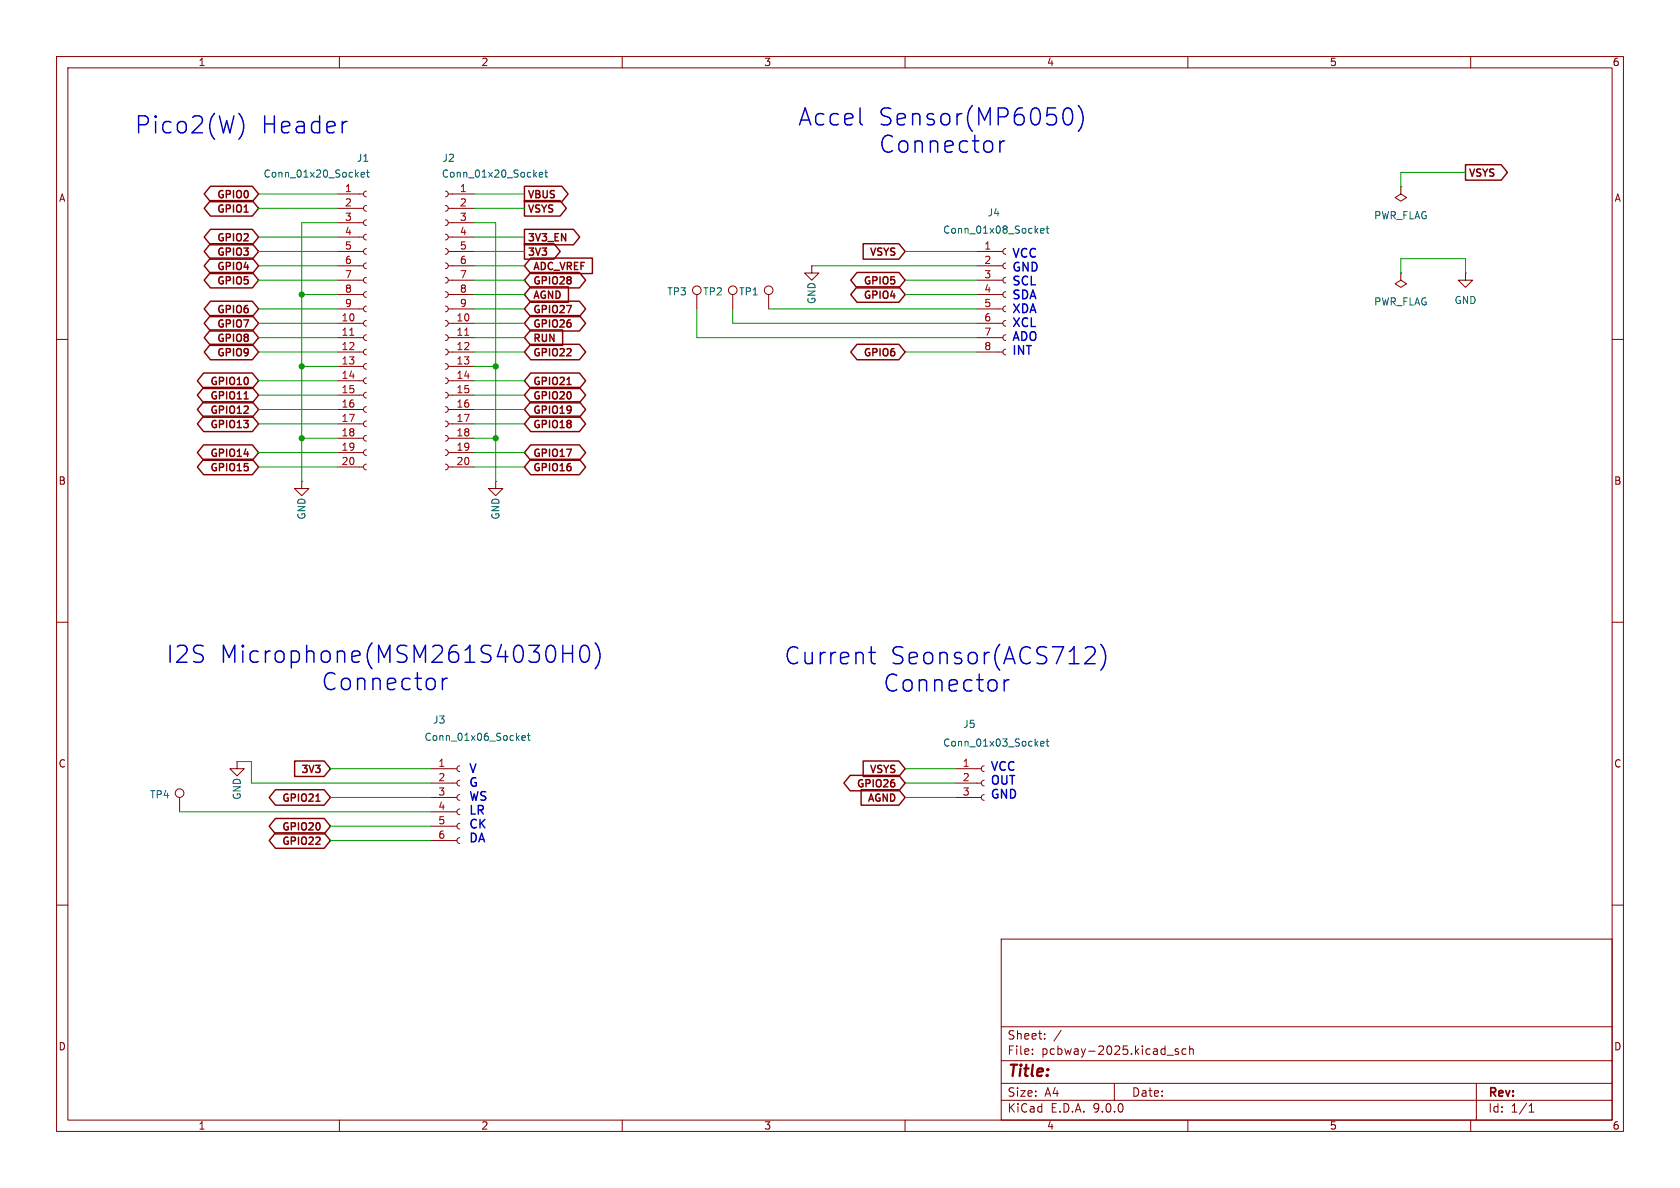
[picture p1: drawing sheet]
<svg xmlns="http://www.w3.org/2000/svg" width="297mm" height="210mm" viewBox="0 0 297 210" stroke-linecap="round" stroke-linejoin="round" font-family="sans-serif">
<g fill="none" stroke="#840000" stroke-width=".18">
<path d="M10 10h277v190h-277zM12 12h273v186h-273zM60 10v2M110 10v2M160 10v2M210 10v2M260 10v2M59.7 34.3h4.6M59.7 36.8h4.6M59.7 39.4h4.6M64.8 33.8l-.4 .1-.1 .4 .1 .3 .4 .2M64.8 36.3l-.4 .2-.1 .3 .1 .4 .4 .1"/>
<path d="M64.8 38.9l-.4 .1-.1 .4 .1 .3 .4 .2M78.7 33.8l.4 .1 .1 .4-.1 .3-.4 .2M78.7 36.3l.4 .2 .1 .3-.1 .4-.4 .1M78.7 38.9l.4 .1 .1 .4-.1 .3-.4 .2M79.2 34.3h4.6M79.2 36.8h4.6M79.2 39.4h4.6M247.6 33v1.3l1.1 .6-1.1 .7-1-.7 1-.6M247.6 33h.1M59.7 41.9h4.6M59.7 44.5h4.6M59.7 47h4.6"/>
<path d="M59.7 49.5h4.6M59.7 52.1h4.6M59.7 54.6h4.6M59.7 57.2h4.6M59.7 59.7h4.6M64.8 41.4l-.4 .2-.1 .3 .1 .4 .4 .1M64.8 43.9l-.4 .2-.1 .4 .1 .3 .4 .2M64.8 46.5l-.4 .1-.1 .4 .1 .3 .4 .2M64.8 49l-.4 .2-.1 .3 .1 .4 .4 .1M64.8 51.6l-.4 .1-.1 .4 .1 .3 .4 .2M64.8 54.1l-.4 .2-.1 .3 .1 .4 .4 .1M64.8 56.6l-.4 .2-.1 .4 .1 .3 .4 .2"/>
<path d="M64.8 59.2l-.4 .1-.1 .4 .1 .3 .4 .2M78.7 41.4l.4 .2 .1 .3-.1 .4-.4 .1M78.7 43.9l.4 .2 .1 .4-.1 .3-.4 .2M78.7 46.5l.4 .1 .1 .4-.1 .3-.4 .2M78.7 49l.4 .2 .1 .3-.1 .4-.4 .1M78.7 51.6l.4 .1 .1 .4-.1 .3-.4 .2M78.7 54.1l.4 .2 .1 .3-.1 .4-.4 .1M78.7 56.6l.4 .2 .1 .4-.1 .3-.4 .2M78.7 59.2l.4 .1 .1 .4-.1 .3-.4 .2M79.2 41.9h4.6M79.2 44.5h4.6M79.2 47h4.6"/>
<path d="M79.2 49.5h4.6M79.2 52.1h4.6M79.2 54.6h4.6M79.2 57.2h4.6M79.2 59.7h4.6M123.2 52.1v2.5M129.5 52.1v2.5M135.9 52.1v2.5M143.5 47v1.3h1.3l-1.3 1.2-1.3-1.2h1.3M143.5 47h.1M172.7 44.5h4.6M172.7 47h4.6"/>
<path d="M172.7 49.5h4.6M172.7 52.1h4.6M172.7 54.6h4.6M172.7 57.2h4.6M172.7 59.7h4.6M177.8 43.9l-.4 .2-.1 .4 .1 .3 .4 .2M177.8 46.5l-.4 .1-.1 .4 .1 .3 .4 .2M177.8 49l-.4 .2-.1 .3 .1 .4 .4 .1M177.8 51.6l-.4 .1-.1 .4 .1 .3 .4 .2M177.8 54.1l-.4 .2-.1 .3 .1 .4 .4 .1M177.8 56.6l-.4 .2-.1 .4 .1 .3 .4 .2M177.8 59.2l-.4 .1-.1 .4 .1 .3 .4 .2"/>
<path d="M247.6 48.3v1.2l1.1 .7-1.1 .6-1-.6 1-.7M247.6 48.3h.1M259.1 48.3v1.2h1.2l-1.2 1.3-1.3-1.3h1.3M259.1 48.3h.1M10 60h2M59.7 62.2h4.6M59.7 64.8h4.6M59.7 67.3h4.6M59.7 69.9h4.6M59.7 72.4h4.6M59.7 74.9h4.6M59.7 77.5h4.6"/>
<path d="M64.8 61.7l-.4 .2-.1 .3 .1 .4 .4 .1M64.8 64.3l-.4 .1-.1 .4 .1 .3 .4 .2M64.8 66.8l-.4 .2-.1 .3 .1 .4 .4 .1M64.8 69.3l-.4 .2-.1 .4 .1 .3 .4 .2M64.8 71.9l-.4 .1-.1 .4 .1 .3 .4 .2M64.8 74.4l-.4 .2-.1 .3 .1 .4 .4 .1M64.8 77l-.4 .1-.1 .4 .1 .3 .4 .2M64.8 79.5l-.4 .2-.1 .3 .1 .4 .4 .1M78.7 61.7l.4 .2 .1 .3-.1 .4-.4 .1M78.7 64.3l.4 .1 .1 .4-.1 .3-.4 .2M78.7 66.8l.4 .2 .1 .3-.1 .4-.4 .1M78.7 69.3l.4 .2 .1 .4-.1 .3-.4 .2"/>
<path d="M78.7 71.9l.4 .1 .1 .4-.1 .3-.4 .2M78.7 74.4l.4 .2 .1 .3-.1 .4-.4 .1M78.7 77l.4 .1 .1 .4-.1 .3-.4 .2M78.7 79.5l.4 .2 .1 .3-.1 .4-.4 .1M79.2 62.2h4.6M79.2 64.8h4.6M79.2 67.3h4.6M79.2 69.9h4.6M79.2 72.4h4.6M79.2 74.9h4.6M79.2 77.5h4.6M172.7 62.2h4.6"/>
<path d="M177.8 61.7l-.4 .2-.1 .3 .1 .4 .4 .1M285 60h2M53.3 85.1v1.3h1.3l-1.3 1.2-1.2-1.2h1.2M53.3 85.1h.1M59.7 80h4.6M59.7 82.6h4.6M64.8 82l-.4 .2-.1 .4 .1 .3 .4 .2M78.7 82l.4 .2 .1 .4-.1 .3-.4 .2M79.2 80h4.6M79.2 82.6h4.6M87.6 85.1v1.3h1.3l-1.3 1.2-1.2-1.2h1.2M87.6 85.1h.1"/>
<path d="M10 110h2M285 110h2M41.9 134.6v1.3h1.3l-1.3 1.3-1.3-1.3h1.3M41.9 134.6h.1M76.2 135.9h4.6M76.2 138.4h4.6M81.3 135.4l-.4 .1-.1 .4 .1 .3 .4 .2M81.3 137.9l-.4 .2-.1 .3 .1 .4 .4 .1M168.9 135.9h4.6M168.9 138.4h4.6M174 135.4l-.4 .1-.1 .4 .1 .3 .4 .2M174 137.9l-.4 .2-.1 .3 .1 .4 .4 .1"/>
<path d="M31.7 141v2.5M76.2 141h4.6M76.2 143.5h4.6M76.2 146.1h4.6M76.2 148.6h4.6M81.3 140.5l-.4 .1-.1 .4 .1 .3 .4 .2M81.3 143l-.4 .2-.1 .3 .1 .4 .4 .1M81.3 145.5l-.4 .2-.1 .4 .1 .3 .4 .2M81.3 148.1l-.4 .1-.1 .4 .1 .3 .4 .2M168.9 141h4.6M174 140.5l-.4 .1-.1 .4 .1 .3 .4 .2M10 160h2"/>
<path d="M177 166h108v32h-108zM285 160h2M60 198v2M110 198v2M160 198v2M177 194.5h108M177 191.5h108M177 187.5h108M177 181.5h108M182.5 186.3v.1M182.5 185.5v.1M184.7 183.6v.1"/>
<path d="M184.7 182.8v.1M187.6 182.1l-1.3 2M197 191.5v3M206.3 186.5h1.2M208.3 185.5l-.3-.1-.3 .2 .1 .2 .5 .2v.3h-.6M209.7 185.5l-.5-.1-.2 .3v.4l.1 .2h.6M210 198v2M210.3 185.5l.2-.1 .4 .1 .1 .9M210.3 184.9v1.5M260 198v2M261 191.5v6.5M270.3 196.6h.9"/>
<path d="M270.3 195.5l.4-.4v1.5"/>
<circle cx="123.2" cy="51.3" r=".76"/>
<circle cx="129.5" cy="51.3" r=".76"/>
<circle cx="135.9" cy="51.3" r=".76"/>
<circle cx="31.7" cy="140.2" r=".76"/>
</g>
<path d="M61.8 59.3h.8M82.2 59.3h.7" fill="none" stroke="#a90000" stroke-width=".18"/>
<g fill="none" stroke="#006464" stroke-width=".18">
<path d="M63.8 30.9l.6-.1v-.3h-.4l-.2 .1 .1 .7h.5M64.8 30.5h.5M65 30v1.1l.3 .2M95.3 30.9l.6-.1v-.3h-.4l-.2 .1 .1 .7h.5M96.3 30.5h.5M96.5 30v1.1l.3 .2M185.1 39.9v1.1l.3 .2M184 40.8l.6-.1-.1-.3h-.3l-.2 .2v.6h.5M184.9 40.4h.5M92.3 130.5l.6-.2-.1-.2-.3-.1-.2 .2v.6h.5M93.2 130h.5M93.4 129.6v1.1l.3 .2"/>
<path d="M184 131.5l.6-.1-.1-.3h-.3l-.2 .1v.6h.5M184.9 131.1h.5M185.1 130.6v1.1l.3 .2"/>
</g>
<g fill="none" stroke="#840000" stroke-width=".25">
<path d="M37.2 32.9h7.4l1.1 1.4-1.1 1.4h-7.4l-1.1-1.4zM37.2 35.5h7.4l1.1 1.3-1.1 1.4h-7.4l-1.1-1.4zM43.2 37.5h.7M92.7 32.9h6.6l1.1 1.4-1.1 1.4h-6.6zM92.7 35.5h6.3l1.1 1.3-1.1 1.4h-6.3zM259.1 29.1h6.3l1.1 1.4-1.1 1.3h-6.3zM37.2 58.3h7.4l1.1 1.4-1.1 1.4h-7.4l-1.1-1.4zM37.2 55.8h7.4l1.1 1.4-1.1 1.3h-7.4l-1.1-1.3zM37.2 45.6h7.4l1.1 1.4-1.1 1.4h-7.4l-1.1-1.4zM37.2 48.2h7.4l1.1 1.3-1.1 1.4h-7.4l-1.1-1.4zM37.2 43.1h7.4l1.1 1.4-1.1 1.3h-7.4l-1.1-1.3zM37.2 53.2h7.4l1.1 1.4-1.1 1.4h-7.4l-1.1-1.4z"/>
<path d="M37.2 40.5h7.4l1.1 1.4-1.1 1.4h-7.4l-1.1-1.4zM92.7 40.5h8.7l1.1 1.4-1.1 1.4h-8.7zM92.7 43.1h5.2l1.1 1.4-1.1 1.3h-5.2zM93.8 55.8h8.6l1.1 1.4-1.1 1.3h-8.6l-1.1-1.3zM93.8 50.7h6.7v2.7h-6.7l-1.1-1.3zM93.8 58.3h5.7v2.8h-5.7l-1.1-1.4zM93.8 53.2h8.6l1.1 1.4-1.1 1.4h-8.6l-1.1-1.4zM93.8 45.6h10.9v2.8h-10.9l-1.1-1.4zM93.8 48.2h8.6l1.1 1.3-1.1 1.4h-8.6l-1.1-1.4zM151.5 48.2h7.4l1.1 1.3-1.1 1.4h-7.4l-1.1-1.4zM151.5 50.7h7.4l1.1 1.4-1.1 1.3h-7.4l-1.1-1.3zM152.6 43.1h6.3l1.1 1.4-1.1 1.3h-6.3z"/>
<path d="M36 65.9h8.6l1.1 1.4-1.1 1.4h-8.6l-1.1-1.4zM36 73.6h8.6l1.1 1.3-1.1 1.4h-8.6l-1.1-1.4zM36 78.6h8.6l1.1 1.4-1.1 1.4h-8.6l-1.1-1.4zM36 71h8.6l1.1 1.4-1.1 1.4h-8.6l-1.1-1.4zM36 68.5h8.6l1.1 1.4-1.1 1.3h-8.6l-1.1-1.3zM37.2 60.9h7.4l1.1 1.3-1.1 1.4h-7.4l-1.1-1.4zM43.1 74.3h.8l-.4 .5M43.2 70.5h.7M43.8 71.8l.1 .2-.1 .3-.7 .8h.8M43.8 66.9v.8M43.8 74.9v.6M93.8 78.6h8.6l1.1 1.4-1.1 1.4h-8.6l-1.1-1.4z"/>
<path d="M93.8 60.9h8.6l1.1 1.3-1.1 1.4h-8.6l-1.1-1.4zM93.8 68.5h8.6l1.1 1.4-1.1 1.3h-8.6l-1.1-1.3zM93.8 65.9h8.6l1.1 1.4-1.1 1.4h-8.6l-1.1-1.4zM93.8 71h8.6l1.1 1.4-1.1 1.4h-8.6l-1.1-1.4zM93.8 73.6h8.6l1.1 1.3-1.1 1.4h-8.6l-1.1-1.4zM100.2 68h.8M151.5 60.9h7.4l1.1 1.3-1.1 1.4h-7.4l-1.1-1.4zM36 81.2h8.6l1.1 1.4-1.1 1.3h-8.6l-1.1-1.3zM43.2 80.3h.7M43.8 82.5v.6M93.8 81.2h8.6l1.1 1.4-1.1 1.3h-8.6l-1.1-1.3zM48.7 139.6h8.6l1.1 1.4-1.1 1.3h-8.6l-1.1-1.3z"/>
<path d="M52.1 134.5h5.2l1.1 1.4-1.1 1.4h-5.2zM150.3 137.1h8.6l1.1 1.3-1.1 1.4h-8.6l-1.1-1.4zM152.2 139.6h6.7l1.1 1.4-1.1 1.3h-6.7zM152.6 134.5h6.3l1.1 1.4-1.1 1.4h-6.3zM158.1 138.4v.6M48.7 147.2h8.6l1.1 1.4-1.1 1.4h-8.6l-1.1-1.4zM48.7 144.7h8.6l1.1 1.4-1.1 1.3h-8.6l-1.1-1.3zM55.9 141.6h.7M56.5 148l.1 .2-.1 .3-.7 .8h.8M56.5 145.7v.8"/>
</g>
<g fill="none" stroke="#009600" stroke-width=".18">
<path d="M45.7 36.8h14M45.7 34.3h14M59.7 39.4h-6.4v45.7M83.8 39.4h3.8v45.7M83.8 36.8h8.9M83.8 34.3h8.9M259.1 30.5h-11.5v2.5M45.7 54.6h14M45.7 57.2h14M45.7 59.7h14M45.7 49.5h14M45.7 41.9h14"/>
<path d="M45.7 47h14M45.7 44.5h14M53.3 52.1h6.4M83.8 52.1h8.9M83.8 54.6h8.9M83.8 57.2h8.9M83.8 59.7h8.9M83.8 49.5h8.9M83.8 41.9h8.9M83.8 47h8.9M83.8 44.5h8.9M123.2 54.6v5.1h49.5"/>
<path d="M129.5 54.6v2.6h43.2M135.9 54.6h36.8M143.5 47h29.2M160 52.1h12.7M160 49.5h12.7M160 44.5h12.7M247.6 48.3v-2.6h11.5v2.6M45.7 67.3h14M45.7 74.9h14M45.7 72.4h14M45.7 62.2h14M45.7 69.9h14"/>
<path d="M53.3 77.5h6.4M53.3 64.8h6.4M83.8 67.3h8.9M83.8 74.9h8.9M83.8 72.4h8.9M83.8 77.5h3.8M83.8 62.2h8.9M83.8 64.8h3.8M83.8 69.9h8.9M160 62.2h12.7M45.7 80h14M45.7 82.6h14"/>
<path d="M83.8 80h8.9M83.8 82.6h8.9M41.9 134.6h2.5v3.8h31.8M58.4 135.9h17.8M160 138.4h8.9M160 135.9h8.9M31.7 143.5h44.5M58.4 141h17.8M58.4 146.1h17.8M58.4 148.6h17.8M160 141h8.9"/>
</g>
<path d="M188.9 19.1a1.76 1.76 0 0 1 .6 2.4l-.3 .4-.3 .2M190.6 18.6a3.4 3.4 0 0 1 0 4.6M42.8 20.9a3.6 3.6 0 0 1 0 2.9M99.5 115.5h1.7M101.2 114.1v3M102.8 114.4a.72 .72 0 0 1 .7-.3 .72 .72 0 0 1 .6 .5 1.76 1.76 0 0 1-.6 2.5 .77 .77 0 0 1-.9-.6 2.56 2.56 0 0 1 .2-2.1zM105.2 113.6a3.4 3.4 0 0 1 0 4.6M194.6 113.9a3.4 3.4 0 0 1 0 4.6" fill="none" stroke="#0000c2" stroke-width=".25"/>
<g fill="#009600" stroke="#009600" stroke-width=".18">
<circle cx="53.3" cy="52.1" r=".46"/>
<circle cx="53.3" cy="64.8" r=".46"/>
<circle cx="87.6" cy="64.8" r=".46"/>
<circle cx="87.6" cy="77.5" r=".46"/>
<circle cx="53.3" cy="77.5" r=".46"/>
</g>
<g font-size="4.2" fill="#0000c2">
<text x="23.6" y="24">Pico2(W)</text>
<text x="46.1" y="24">Header</text>
<text x="141" y="22.6">Accel</text>
<text x="155.3" y="22.6">Sensor(MP6050)</text>
<text x="155.3" y="27.4">Connector</text>
<text x="29.3" y="117.6">I2S</text>
<text x="38.9" y="117.6">Microphone(MSM261S4030H0)</text>
<text x="138.5" y="117.8">Current</text>
<text x="157.4" y="117.8">Seonsor(ACS712)</text>
<text x="56.7" y="122.4">Connector</text>
<text x="156" y="122.7">Connector</text>
</g>
<text font-size="2.8" fill="#840000" x="178" y="190.9">Title:</text>
<g font-size="2.1" fill="#0000c2">
<text x="178.8" y="45.9">VCC</text>
<text x="178.8" y="48.4">GND</text>
<text x="178.8" y="50.8">SCL</text>
<text x="178.8" y="53.3">SDA</text>
<text x="178.8" y="55.7">XDA</text>
<text x="178.8" y="58.2">XCL</text>
<text x="178.8" y="60.6">ADO</text>
<text x="178.8" y="63.1">INT</text>
<text x="82.8" y="137">V</text>
<text x="175" y="136.6">VCC</text>
<text x="82.8" y="139.5">G</text>
<text x="82.8" y="141.9">WS</text>
<text x="175" y="139.1">OUT</text>
<text x="175" y="141.5">GND</text>
<text x="82.8" y="144.4">LR</text>
<text x="82.8" y="146.8">CK</text>
<text x="82.8" y="149.3">DA</text>
</g>
<g font-size="2.1" fill="#840000">
<text x="178" y="184">Sheet:</text>
<text x="178" y="186.7">File:</text>
<text x="184.1" y="186.7">pcbway-2025.kicad_sch</text>
<text x="178" y="196.9">KiCad</text>
<text x="178" y="194.1">Size:</text>
<text x="184.7" y="194.1">A4</text>
<text x="185.7" y="196.9">E.D.A.</text>
<text x="193.3" y="196.9">9.0.0</text>
<text x="200" y="194.1">Date:</text>
<text x="263" y="194.3">Rev:</text>
<text x="263" y="196.9">Id:</text>
<text x="267.1" y="196.9">1/1</text>
</g>
<g font-size="1.8" fill="#840000">
<text x="35" y="11.9">1</text>
<text x="85" y="11.9">2</text>
<text x="135" y="11.9">3</text>
<text x="185" y="11.9">4</text>
<text x="235" y="11.9">5</text>
<text x="285" y="11.9">6</text>
<text x="10.3" y="35.9">A</text>
<text x="38.1" y="35.4">GPIO0</text>
<text x="93.2" y="35.4">VBUS</text>
<text x="259.6" y="31.6">VSYS</text>
<text x="285.3" y="35.9">A</text>
<text x="38.1" y="37.9">GPIO1</text>
<text x="93.2" y="37.9">VSYS</text>
<text x="38.1" y="45.6">GPIO3</text>
<text x="38.1" y="43">GPIO2</text>
<text x="93.2" y="43">3V3_EN</text>
<text x="93.2" y="45.6">3V3</text>
<text x="153.5" y="45.6">VSYS</text>
<text x="38.1" y="48.1">GPIO4</text>
<text x="38.1" y="50.6">GPIO5</text>
<text x="94.1" y="53.2">AGND</text>
<text x="94.1" y="48.1">ADC_VREF</text>
<text x="94.1" y="50.6">GPIO28</text>
<text x="152.4" y="50.6">GPIO5</text>
<text x="152.4" y="53.2">GPIO4</text>
<text x="38.1" y="58.3">GPIO7</text>
<text x="38.1" y="55.7">GPIO6</text>
<text x="94.1" y="58.3">GPIO26</text>
<text x="94.1" y="55.7">GPIO27</text>
<text x="38.1" y="60.8">GPIO8</text>
<text x="38.1" y="63.3">GPIO9</text>
<text x="94.1" y="63.3">GPIO22</text>
<text x="94.1" y="60.8">RUN</text>
<text x="152.4" y="63.3">GPIO6</text>
<text x="36.9" y="68.4">GPIO10</text>
<text x="36.9" y="71">GPIO11</text>
<text x="94.1" y="71">GPIO20</text>
<text x="94.1" y="68.4">GPIO21</text>
<text x="36.9" y="76">GPIO13</text>
<text x="36.9" y="73.5">GPIO12</text>
<text x="94.1" y="73.5">GPIO19</text>
<text x="94.1" y="76">GPIO18</text>
<text x="36.9" y="81.1">GPIO14</text>
<text x="36.9" y="83.7">GPIO15</text>
<text x="94.1" y="83.7">GPIO16</text>
<text x="94.1" y="81.1">GPIO17</text>
<text x="10.3" y="85.9">B</text>
<text x="285.3" y="85.9">B</text>
<text x="10.3" y="135.9">C</text>
<text x="53" y="137">3V3</text>
<text x="153.5" y="137">VSYS</text>
<text x="285.3" y="135.9">C</text>
<text x="49.6" y="142.1">GPIO21</text>
<text x="151.2" y="139.5">GPIO26</text>
<text x="153.1" y="142.1">AGND</text>
<text x="49.6" y="149.7">GPIO22</text>
<text x="49.6" y="147.2">GPIO20</text>
<text x="10.3" y="185.9">D</text>
<text x="285.3" y="185.9">D</text>
<text x="35" y="199.9">1</text>
<text x="85" y="199.9">2</text>
<text x="135" y="199.9">3</text>
<text x="185" y="199.9">4</text>
<text x="235" y="199.9">5</text>
<text x="285" y="199.9">6</text>
</g>
<g font-size="1.8" fill="#006464">
<text x="63" y="28.8">J1</text>
<text x="78.1" y="28.8">J2</text>
<text x="46.5" y="31.6">Conn_01x20_Socket</text>
<text x="78" y="31.6">Conn_01x20_Socket</text>
<text x="166.6" y="41.5">Conn_01x08_Socket</text>
<text x="174.5" y="38.5">J4</text>
<text x="242.8" y="39">PWR_FLAG</text>
<text x="117.9" y="52.4">TP3</text>
<text x="124.2" y="52.4">TP2</text>
<text x="130.6" y="52.4">TP1</text>
<text x="144.4" y="53.9" transform="rotate(-90 144.4 53.9)">GND</text>
<text x="257" y="53.9">GND</text>
<text x="242.8" y="54.2">PWR_FLAG</text>
<text x="54.2" y="92" transform="rotate(-90 54.2 92)">GND</text>
<text x="88.5" y="92" transform="rotate(-90 88.5 92)">GND</text>
<text x="74.9" y="131.2">Conn_01x06_Socket</text>
<text x="76.5" y="128.1">J3</text>
<text x="170.2" y="128.9">J5</text>
<text x="166.6" y="132.2">Conn_01x03_Socket</text>
<text x="26.4" y="141.3">TP4</text>
<text x="42.8" y="141.5" transform="rotate(-90 42.8 141.5)">GND</text>
</g>
<g font-size="1.8" fill="#a90000">
<text x="60.9" y="34">1</text>
<text x="81.2" y="34">1</text>
<text x="60.9" y="36.6">2</text>
<text x="60.9" y="39.1">3</text>
<text x="60.9" y="41.7">4</text>
<text x="81.2" y="36.6">2</text>
<text x="81.2" y="39.1">3</text>
<text x="81.2" y="41.7">4</text>
<text x="60.9" y="44.2">5</text>
<text x="60.9" y="46.7">6</text>
<text x="81.2" y="44.2">5</text>
<text x="81.2" y="46.7">6</text>
<text x="173.9" y="44.2">1</text>
<text x="173.9" y="46.7">2</text>
<text x="60.9" y="49.3">7</text>
<text x="60.9" y="51.8">8</text>
<text x="81.2" y="49.3">7</text>
<text x="81.2" y="51.8">8</text>
<text x="173.9" y="49.3">3</text>
<text x="173.9" y="51.8">4</text>
<text x="60.3" y="56.9">10</text>
<text x="60.3" y="59.4">11</text>
<text x="60.9" y="54.4">9</text>
<text x="80.6" y="56.9">10</text>
<text x="80.6" y="59.4">11</text>
<text x="81.2" y="54.4">9</text>
<text x="173.9" y="54.4">5</text>
<text x="173.9" y="56.9">6</text>
<text x="173.9" y="59.4">7</text>
<text x="60.3" y="62">12</text>
<text x="60.3" y="64.5">13</text>
<text x="80.6" y="62">12</text>
<text x="80.6" y="64.5">13</text>
<text x="173.9" y="62">8</text>
<text x="60.3" y="67.1">14</text>
<text x="60.3" y="69.6">15</text>
<text x="80.6" y="67.1">14</text>
<text x="80.6" y="69.6">15</text>
<text x="60.3" y="72.1">16</text>
<text x="60.3" y="74.7">17</text>
<text x="60.3" y="77.2">18</text>
<text x="80.6" y="72.1">16</text>
<text x="80.6" y="74.7">17</text>
<text x="80.6" y="77.2">18</text>
<text x="60.3" y="79.8">19</text>
<text x="60.3" y="82.3">20</text>
<text x="80.6" y="79.8">19</text>
<text x="80.6" y="82.3">20</text>
<text x="77.4" y="135.6">1</text>
<text x="170.1" y="135.6">1</text>
<text x="77.4" y="138.2">2</text>
<text x="77.4" y="140.7">3</text>
<text x="77.4" y="143.3">4</text>
<text x="170.1" y="138.2">2</text>
<text x="170.1" y="140.7">3</text>
<text x="77.4" y="145.8">5</text>
<text x="77.4" y="148.3">6</text>
</g>
</svg>
